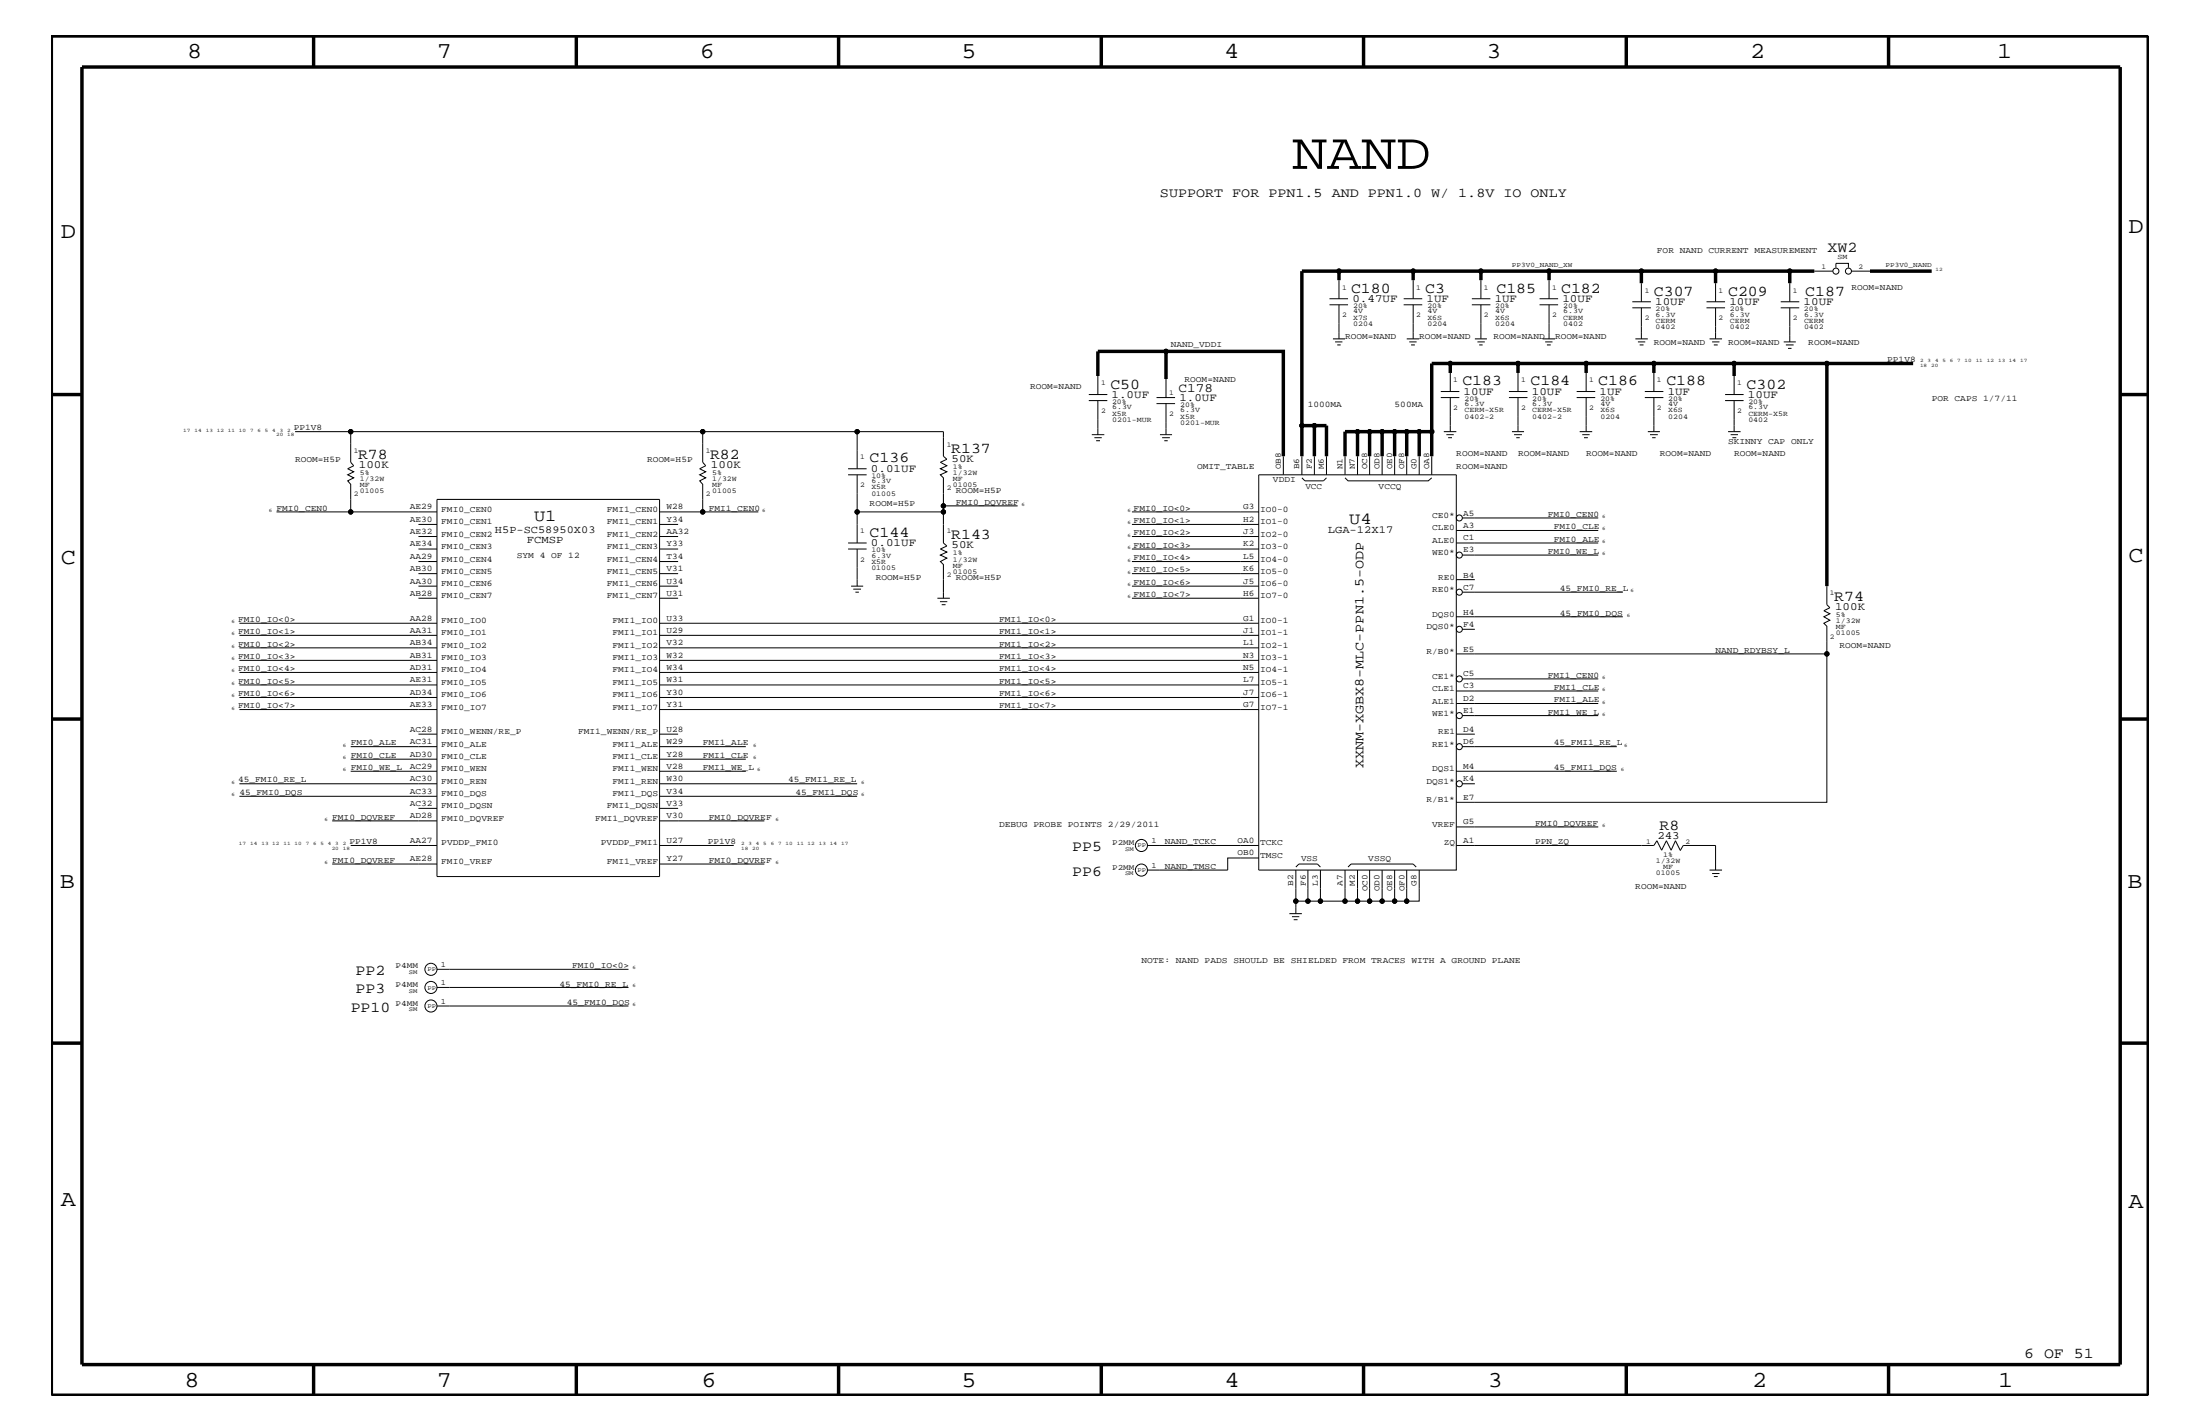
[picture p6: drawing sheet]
<svg xmlns="http://www.w3.org/2000/svg" width="432mm" height="279mm" viewBox="0 0 432 279" stroke-linecap="round" stroke-linejoin="round" font-family="sans-serif">
<g fill="none" stroke="#000" stroke-width=".2">
<path d="M260.9 59.8h3.7M260.9 58.6h3.7M262.8 55v3.6M262.8 59.8v6.7M275.5 59.8h3.6M275.5 58.6h3.6M277.4 55v3.6M277.4 59.8v6.7M288.9 59.8h3.6M288.9 58.6h3.6M290.7 55v3.6M290.7 59.8v6.7"/>
<path d="M302.2 59.8h3.6M302.2 58.6h3.6M304 55v3.6M304 59.8v6.7M320.4 59.2h3.6M322.2 55.6v3.6M334.9 59.2h3.7M336.7 55.6v3.6M349.5 59.2h3.6M351.3 55.6v3.6M356.1 53.2h3.6M360.3 52.5v-.8h2.5v.8"/>
<path d="M363.4 53.2h3.6M213.7 78.6h3.6M213.7 77.4h3.6M215.5 73.8v3.6M215.5 78.6v6.7M227 79.2h3.6M227 78h3.6M228.9 74.4v3.6M228.9 79.2v6.1M261.6 66.5h2.4M262 67.1h1.5M262.5 67.7h.6"/>
<path d="M276.1 66.5h2.5M276.6 67.1h1.4M276.9 67.7h.8M282.8 78h3.6M282.8 76.8h3.6M284.6 73.2v3.6M284.6 78v6.7M289.5 66.5h2.3M290 67.1h1.4M290.3 67.7h.7M296.2 78h3.6M296.2 76.8h3.6"/>
<path d="M297.9 73.2v3.6M297.9 78v6.7M302.8 66.5h2.4M303.3 67.1h1.4M303.6 67.7h.8M309.5 78h3.6M309.5 76.8h3.6M311.3 73.2v3.6M311.3 78v6.7M320.4 60.4h3.6M321 66.5h2.4M321.5 67.1h1.4"/>
<path d="M321.8 67.7h.8M322.2 60.4v6.1M322.8 78h3.7M322.8 76.8h3.7M324.6 73.2v3.6M324.6 78v6.7M334.9 60.4h3.7M335.5 66.5h2.5M336 67.1h1.5M336.4 67.7h.7M336.7 60.4v6.1M338.6 78.6h3.6"/>
<path d="M338.6 77.4h3.6M340.4 73.8v3.6M340.4 78.6v6.1M349.5 60.4h3.6M350.1 67.1h2.4M350.5 67.7h1.5M350.9 68.4h.7M351.3 60.4v6.7M57.9 84.7h10.9M85.8 98h43.7v74h-43.7zM137.9 84.7h-69.1v6l.6 .7-1.2 .6 1.2 .6-1.2 .6 1.2 .6-1.2 .5 .6 .7v5.4h17M166.5 93.2h3.6"/>
<path d="M166.5 92h3.6M168.2 84.7h-30.3v6l.6 .7-1.2 .6 1.2 .6-1.2 .6 1.2 .6-1.2 .5 .6 .7v5.4h-8.4M168.2 92v-7.3h17v4.8l.6 .6-1.2 .6 1.2 .7-1.2 .6 1.2 .6-1.2 .6 .6 .6v5.5h14.5M168.2 93.2v7.2h17v6.1l.6 .6-1.2 .6 1.2 .6-1.2 .6 1.2 .6-1.2 .7 .6 .6v6.6M185.2 99.3v1.1M214.3 85.3h2.4M214.8 85.9h1.4M215.1 86.5h.8M227.7 85.3h2.3M228.1 85.9h1.5M228.5 86.5h.7M247.1 93.2h38.7v77.5h-38.7z"/>
<path d="M251.9 89.5v3.7M255.5 89.5v3.7M255.5 93.8l.6 .5h3.7l.6-.5M258 89.5v3.7M260.4 89.5v3.7M264 93.8l.6 .5h15.7l.7-.5M264 89.5v3.7M266.4 89.5v3.7M268.8 89.5v3.7M271.3 89.5v3.7M273.7 89.5v3.7M276.1 89.5v3.7"/>
<path d="M278.6 89.5v3.7M281 89.5v3.7M283.4 84.7h2.4M283.9 85.3h1.4M284.2 85.9h.8M296.8 84.7h2.3M297.2 85.3h1.5M297.6 85.9h.7M310 84.7h2.5M310.6 85.3h1.4M310.9 85.9h.8M323.4 84.7h2.4"/>
<path d="M323.9 85.3h1.5M324.3 85.9h.7M339.2 84.7h2.4M339.7 85.3h1.4M340 85.9h.8M54.3 100.4h14.5M82.1 102.9h3.7M82.1 107.7h3.7M82.1 105.3h3.7M82.1 110.2h3.7M82.1 115h3.7M82.1 112.6h3.7"/>
<path d="M82.1 117.4h3.7M129.5 102.9h3.6M129.5 107.7h3.6M129.5 105.3h3.6M129.5 110.2h3.6M129.5 115h3.6M129.5 112.6h3.6M129.5 117.4h3.6M137.9 100.4h10.9M166.5 106.5h3.6M166.5 107.7h3.6M167 115h2.4"/>
<path d="M167.5 115.6h1.5M167.9 116.2h.7M168.2 100.4v6.1M168.2 107.7v7.3M184 117.4h2.4M184.5 118.1h1.4M184.8 118.6h.8M222.2 100.4h24.9M222.2 102.9h24.9M222.2 107.7h24.9M222.2 105.3h24.9M222.2 110.2h24.9"/>
<path d="M222.2 115h24.9M222.2 112.6h24.9M222.2 117.4h24.9M285.8 104.1h27.9M285.8 106.5h27.9M285.8 113.7h3.7M287 101.6h26.7M287 108.9h26.7M287 116.2h31.5M358.6 115v3.6l.6 .6-1.2 .6 1.2 .6-1.2 .6 1.2 .7-1.2 .6 .6 .6v34.5h-72.8M47 127.1h38.8M47 124.7h38.8"/>
<path d="M47 134.4h38.8M47 131.9h38.8M47 129.6h38.8M47 136.8h38.8M47 139.2h38.8M47 122.3h38.8M129.5 127.1h117.6M129.5 124.7h117.6M129.5 134.4h117.6M129.5 131.9h117.6M129.5 129.6h117.6M129.5 136.8h117.6"/>
<path d="M129.5 139.2h117.6M129.5 122.3h117.6M285.8 121h32.7M285.8 128.3h72.8M285.8 135.6h27.9M285.8 138h27.9M287 133.2h26.7M287 123.5h2.5M47 153.8h38.8M47 156.2h38.8M68.8 151.3h17M68.8 146.5h17"/>
<path d="M68.8 149h17M82.1 144h3.7M82.1 158.6h3.7M129.5 144h3.6M129.5 151.3h16.9M129.5 146.5h16.9M129.5 153.8h38.7M129.5 156.2h38.7M129.5 149h16.9M129.5 158.6h3.6M285.8 144h3.7M285.8 151.3h31.5"/>
<path d="M287 140.4h26.7M287 146.5h30.3M287 153.8h2.5M65.2 169.5h20.6M65.2 161.1h20.6M68.8 165.9h17M129.5 165.9h14.5M129.5 169.5h20.5M129.5 161.1h20.5M225.2 165.9h21.9M247.1 168.3h-6.1v2.4h-15.8M253.1 179.3h2.4"/>
<path d="M253.6 179.9h1.4M254.3 170.7v8.6M254.3 170.1l.6-.6h3.7l.6 .6M256.7 170.7v6.1h-2.4M259.2 170.7v6.1h-2.5M264 170.7v6.1h-4.8M264.6 170.1l.6-.6h12.2l.6 .6M266.4 170.7v6.1h-2.4M266.4 176.8h4.9M268.8 170.7v6.1M271.3 170.7v6.1h2.4v-6.1M273.7 176.8h2.4"/>
<path d="M276.1 170.7v6.1h2.5v-6.1M285.8 165.9h38.8l.6-.9 .9 1.8 1-1.8 .9 1.8 .8-1.8 1 1.8M285.8 162.2h27.9M329.8 166.9l.6-1h6.3v4.8M335.5 170.7h2.5M336 171.4h1.5M336.4 172h.7M85.8 193.7h37.6M85.8 190.2h37.6M85.8 197.4h37.6M253.9 180.5h.8"/>
<circle cx="262.8" cy="53.2" r=".42"/>
<circle cx="277.4" cy="53.2" r=".42"/>
<circle cx="290.7" cy="53.2" r=".42"/>
<circle cx="304" cy="53.2" r=".42"/>
<circle cx="322.2" cy="53.2" r=".42"/>
<circle cx="336.7" cy="53.2" r=".42"/>
<circle cx="351.3" cy="53.2" r=".42"/>
<circle cx="360.3" cy="53.2" r=".59"/>
<circle cx="362.8" cy="53.2" r=".59"/>
<circle cx="228.9" cy="68.9" r=".42"/>
<circle cx="284.6" cy="71.3" r=".42"/>
<circle cx="297.9" cy="71.3" r=".42"/>
<circle cx="311.3" cy="71.3" r=".42"/>
<circle cx="324.6" cy="71.3" r=".42"/>
<circle cx="340.4" cy="71.3" r=".42"/>
<circle cx="358.6" cy="71.3" r=".42"/>
<circle cx="68.8" cy="84.7" r=".42"/>
<circle cx="137.9" cy="84.7" r=".42"/>
<circle cx="168.2" cy="84.7" r=".42"/>
<circle cx="185.2" cy="99.3" r=".42"/>
<circle cx="255.5" cy="83.5" r=".42"/>
<circle cx="258" cy="83.5" r=".42"/>
<circle cx="266.4" cy="84.7" r=".42"/>
<circle cx="268.8" cy="84.7" r=".42"/>
<circle cx="271.3" cy="84.7" r=".42"/>
<circle cx="273.7" cy="84.7" r=".42"/>
<circle cx="276.1" cy="84.7" r=".42"/>
<circle cx="278.6" cy="84.7" r=".42"/>
<circle cx="281" cy="84.7" r=".42"/>
<circle cx="68.8" cy="100.4" r=".42"/>
<circle cx="137.9" cy="100.4" r=".42"/>
<circle cx="168.2" cy="100.4" r=".42"/>
<circle cx="185.2" cy="100.4" r=".42"/>
<circle cx="286.4" cy="116.2" r=".59"/>
<circle cx="286.4" cy="108.9" r=".59"/>
<circle cx="286.4" cy="101.6" r=".59"/>
<circle cx="286.4" cy="133.2" r=".59"/>
<circle cx="286.4" cy="123.5" r=".59"/>
<circle cx="358.6" cy="128.3" r=".42"/>
<circle cx="286.4" cy="153.8" r=".59"/>
<circle cx="286.4" cy="140.4" r=".59"/>
<circle cx="286.4" cy="146.5" r=".59"/>
<circle cx="224" cy="170.7" r="1.19"/>
<circle cx="224" cy="165.9" r="1.19"/>
<circle cx="254.3" cy="176.8" r=".42"/>
<circle cx="256.7" cy="176.8" r=".42"/>
<circle cx="259.2" cy="176.8" r=".42"/>
<circle cx="264" cy="176.8" r=".42"/>
<circle cx="266.4" cy="176.8" r=".42"/>
<circle cx="268.8" cy="176.8" r=".42"/>
<circle cx="271.3" cy="176.8" r=".42"/>
<circle cx="273.7" cy="176.8" r=".42"/>
<circle cx="276.1" cy="176.8" r=".42"/>
<circle cx="84.6" cy="193.7" r="1.19"/>
<circle cx="84.6" cy="190.2" r="1.19"/>
<circle cx="84.6" cy="197.4" r="1.19"/>
</g>
<g fill="none" stroke="#000" stroke-width=".68" stroke-linecap="butt">
<path d="M10.1 7.1h411.5v266.7h-411.5zM16.1 13.2h400v254.5h-400zM61.6 7.1v6.1M113.1 7.1v6.1M164.6 7.1v6.1M216.2 7.1v6.1M267.6 7.1v6.1M319.2 7.1v6.1M370.7 7.1v6.1M262.8 53.2v1.8M277.4 53.2v1.8M290.7 53.2h-35.2v36.3"/>
<path d="M304 53.2h-13.3v1.8M304 53.2h18.2M304 53.2v1.8M336.7 53.2h-14.5v2.4M351.3 53.2h-14.6v2.4M356.1 53.2h-4.8v2.4M367 53.2h12.1M10.1 77.4h6M228.9 74.4v-5.5h23v20.6M228.9 68.9h-13.4v4.9M284.6 71.3v1.9M297.9 71.3v1.9"/>
<path d="M311.3 71.3v1.9M324.6 71.3h-43.6v18.2M340.4 71.3h-15.8v1.9M358.6 71.3h-18.2v2.5M375.5 71.3h-16.9v43.7M416.1 77.4h5.5M255.5 83.5h2.5M258 89.5v-6h2.4v6M264 89.5v-4.8h2.4v4.8M266.4 84.7h2.4v4.8M268.8 84.7h2.5v4.8M271.3 84.7h9.7"/>
<path d="M273.7 84.7v4.8M276.1 84.7v4.8M278.6 84.7v4.8M10.1 141.1h6M416.1 141.1h5.5M10.1 204.7h6M416.1 204.7h5.5M61.6 267.7v6.1M113.1 267.7v6.1M164.6 267.7v6.1M216.2 268v5.8M267.6 267.7v6.1"/>
<path d="M319.2 267.7v6.1M370.7 267.7v6.1"/>
</g>
<g fill="#000">
<circle cx="262.8" cy="53.2" r=".42"/>
<circle cx="277.4" cy="53.2" r=".42"/>
<circle cx="290.7" cy="53.2" r=".42"/>
<circle cx="304" cy="53.2" r=".42"/>
<circle cx="322.2" cy="53.2" r=".42"/>
<circle cx="336.7" cy="53.2" r=".42"/>
<circle cx="351.3" cy="53.2" r=".42"/>
<circle cx="228.9" cy="68.9" r=".42"/>
<circle cx="284.6" cy="71.3" r=".42"/>
<circle cx="297.9" cy="71.3" r=".42"/>
<circle cx="311.3" cy="71.3" r=".42"/>
<circle cx="324.6" cy="71.3" r=".42"/>
<circle cx="340.4" cy="71.3" r=".42"/>
<circle cx="358.6" cy="71.3" r=".42"/>
<circle cx="68.8" cy="84.7" r=".42"/>
<circle cx="137.9" cy="84.7" r=".42"/>
<circle cx="168.2" cy="84.7" r=".42"/>
<circle cx="185.2" cy="99.3" r=".42"/>
<circle cx="255.5" cy="83.5" r=".42"/>
<circle cx="258" cy="83.5" r=".42"/>
<circle cx="266.4" cy="84.7" r=".42"/>
<circle cx="268.8" cy="84.7" r=".42"/>
<circle cx="271.3" cy="84.7" r=".42"/>
<circle cx="273.7" cy="84.7" r=".42"/>
<circle cx="276.1" cy="84.7" r=".42"/>
<circle cx="278.6" cy="84.7" r=".42"/>
<circle cx="281" cy="84.7" r=".42"/>
<circle cx="68.8" cy="100.4" r=".42"/>
<circle cx="137.9" cy="100.4" r=".42"/>
<circle cx="168.2" cy="100.4" r=".42"/>
<circle cx="185.2" cy="100.4" r=".42"/>
<circle cx="358.6" cy="128.3" r=".42"/>
<circle cx="254.3" cy="176.8" r=".42"/>
<circle cx="256.7" cy="176.8" r=".42"/>
<circle cx="259.2" cy="176.8" r=".42"/>
<circle cx="264" cy="176.8" r=".42"/>
<circle cx="266.4" cy="176.8" r=".42"/>
<circle cx="268.8" cy="176.8" r=".42"/>
<circle cx="271.3" cy="176.8" r=".42"/>
<circle cx="273.7" cy="176.8" r=".42"/>
<circle cx="276.1" cy="176.8" r=".42"/>
</g>
<text font-size="10.2" x="253.7" y="33.1">NAND</text>
<g font-size="4.5">
<text x="36.7" y="11.5">8</text>
<text x="85.8" y="11.5">7</text>
<text x="137.3" y="11.5">6</text>
<text x="188.7" y="11.5">5</text>
<text x="240.3" y="11.5">4</text>
<text x="291.8" y="11.5">3</text>
<text x="343.5" y="11.5">2</text>
<text x="392" y="11.5">1</text>
<text x="11.9" y="46.8">D</text>
<text x="417.7" y="45.7">D</text>
<text x="11.9" y="110.6">C</text>
<text x="417.7" y="110.3">C</text>
<text x="11.8" y="174.3">B</text>
<text x="417.6" y="174.2">B</text>
<text x="11.9" y="236.7">A</text>
<text x="417.7" y="237.1">A</text>
<text x="36.2" y="272.1">8</text>
<text x="85.8" y="272.1">7</text>
<text x="137.7" y="272.1">6</text>
<text x="188.7" y="272.1">5</text>
<text x="240.4" y="272.1">4</text>
<text x="292" y="272.1">3</text>
<text x="343.9" y="272.1">2</text>
<text x="392.2" y="272.1">1</text>
</g>
<g font-size="3.3">
<text x="104.8" y="102.2">U1</text>
<text x="264.8" y="102.9">U4</text>
</g>
<g font-size="3">
<text x="358.7" y="49.4">XW2</text>
<text x="265.2" y="57.4">C180</text>
<text x="279.7" y="57.4">C3</text>
<text x="293.7" y="57.4">C185</text>
<text x="306.4" y="57.4">C182</text>
<text x="324.6" y="58">C307</text>
<text x="339.2" y="58">C209</text>
<text x="354.3" y="58">C187</text>
<text x="217.9" y="76.2">C50</text>
<text x="287" y="75.6">C183</text>
<text x="300.4" y="75.6">C184</text>
<text x="313.7" y="75.6">C186</text>
<text x="327.1" y="75.6">C188</text>
<text x="342.8" y="76.2">C302</text>
<text x="186.7" y="88.8">R137</text>
<text x="70.3" y="90">R78</text>
<text x="139.4" y="90">R82</text>
<text x="170.7" y="90.7">C136</text>
<text x="170.7" y="105.3">C144</text>
<text x="186.7" y="105.8">R143</text>
<text x="360" y="117.9">R74</text>
<text x="210.4" y="167">PP5</text>
<text x="325.7" y="162.8">R8</text>
<text x="210.4" y="171.8">PP6</text>
<text x="69.8" y="191.2">PP2</text>
<text x="69.8" y="194.8">PP3</text>
<text x="68.8" y="198.5">PP10</text>
<text x="397.3" y="266.5">6 OF 51</text>
</g>
<g font-size="2.6">
<text x="227.7" y="38.6">SUPPORT FOR PPN1.5 AND PPN1.0 W/ 1.8V IO ONLY</text>
<text x="267.6" y="150.7" transform="rotate(-90 267.6 150.7)">XXNM-XGBX8-MLC-PPN1.5-ODP</text>
</g>
<text font-size="2.5" x="231.3" y="76.8">C178</text>
<g font-size="2.2">
<text x="265.4" y="59.2">0.47UF</text>
<text x="280" y="59.2">1UF</text>
<text x="293.4" y="59.2">1UF</text>
<text x="306.7" y="59.2">10UF</text>
<text x="324.9" y="59.8">10UF</text>
<text x="339.4" y="59.8">10UF</text>
<text x="354" y="59.8">10UF</text>
<text x="287.3" y="77.4">10UF</text>
<text x="300.7" y="77.4">10UF</text>
<text x="313.9" y="77.4">1UF</text>
<text x="327.3" y="77.4">1UF</text>
<text x="218.2" y="78">1.0UF</text>
<text x="231.5" y="78.6">1.0UF</text>
<text x="343.1" y="78">10UF</text>
<text x="70.4" y="91.8">100K</text>
<text x="139.5" y="91.8">100K</text>
<text x="170.9" y="92.6">0.01UF</text>
<text x="186.8" y="90.6">50K</text>
<text x="170.9" y="107.1">0.01UF</text>
<text x="186.8" y="107.6">50K</text>
<text x="360.2" y="119.7">100K</text>
<text x="325.3" y="164.5">243</text>
</g>
<g font-size="2.1">
<text x="97.2" y="104.7">H5P-SC58950X03</text>
<text x="103.4" y="106.5">FCMSP</text>
<text x="260.6" y="104.7">LGA-12X17</text>
</g>
<g font-size="1.7">
<text x="325.2" y="49.6">FOR NAND CURRENT MEASUREMENT</text>
<text x="363.4" y="56.8">ROOM=NAND</text>
<text x="229.8" y="68.1">NAND_VDDI</text>
<text x="264" y="66.5">ROOM=NAND</text>
<text x="278.6" y="66.5">ROOM=NAND</text>
<text x="293.1" y="66.5">ROOM=NAND</text>
<text x="305.2" y="66.5">ROOM=NAND</text>
<text x="324.6" y="67.7">ROOM=NAND</text>
<text x="339.2" y="67.7">ROOM=NAND</text>
<text x="354.9" y="67.7">ROOM=NAND</text>
<text x="370.4" y="71.1">PP1V8</text>
<text x="202.2" y="76.2">ROOM=NAND</text>
<text x="232.5" y="75">ROOM=NAND</text>
<text x="256.7" y="79.9">1000MA</text>
<text x="273.7" y="79.9">500MA</text>
<text x="379.1" y="78.6">POR CAPS 1/7/11</text>
<text x="57.7" y="84.4">PP1V8</text>
<text x="285.8" y="89.5">ROOM=NAND</text>
<text x="297.9" y="89.5">ROOM=NAND</text>
<text x="311.3" y="89.5">ROOM=NAND</text>
<text x="325.8" y="89.5">ROOM=NAND</text>
<text x="339.2" y="87.1">SKINNY CAP ONLY</text>
<text x="340.4" y="89.5">ROOM=NAND</text>
<text x="57.9" y="90.7">ROOM=H5P</text>
<text x="127" y="90.7">ROOM=H5P</text>
<text x="235" y="92">OMIT_TABLE</text>
<text x="249.9" y="94.6">VDDI</text>
<text x="251.4" y="92.1" transform="rotate(-90 251.4 92.1)">OB8</text>
<text x="255" y="92.1" transform="rotate(-90 255 92.1)">B6</text>
<text x="257.5" y="92.1" transform="rotate(-90 257.5 92.1)">F2</text>
<text x="259.8" y="92.1" transform="rotate(-90 259.8 92.1)">M6</text>
<text x="263.5" y="92.1" transform="rotate(-90 263.5 92.1)">N1</text>
<text x="265.9" y="92.1" transform="rotate(-90 265.9 92.1)">N7</text>
<text x="268.3" y="92.1" transform="rotate(-90 268.3 92.1)">OC8</text>
<text x="270.8" y="92.1" transform="rotate(-90 270.8 92.1)">OD8</text>
<text x="273.2" y="92.1" transform="rotate(-90 273.2 92.1)">OE0</text>
<text x="275.6" y="92.1" transform="rotate(-90 275.6 92.1)">OF8</text>
<text x="278" y="92.1" transform="rotate(-90 278 92.1)">G0</text>
<text x="280.5" y="92.1" transform="rotate(-90 280.5 92.1)">OA8</text>
<text x="285.8" y="92">ROOM=NAND</text>
<text x="54.3" y="100.2">FMI0_CEN0</text>
<text x="80.4" y="99.9">AE29</text>
<text x="86.6" y="100.4">FMI0_CEN0</text>
<text x="119.1" y="100.4">FMI1_CEN0</text>
<text x="130.8" y="99.9">W28</text>
<text x="139.1" y="100.2">FMI1_CEN0</text>
<text x="170.7" y="99.3">ROOM=H5P</text>
<text x="187.6" y="99">FMI0_DQVREF</text>
<text x="187.6" y="96.8">ROOM=H5P</text>
<text x="222.5" y="100.2">FMI0_IO&lt;0&gt;</text>
<text x="244" y="99.9">G3</text>
<text x="247.3" y="100.4">IO0-0</text>
<text x="256.2" y="96">VCC</text>
<text x="270.6" y="96">VCCQ</text>
<text x="281.1" y="101.6">CE0*</text>
<text x="287.2" y="101.2">A5</text>
<text x="303.8" y="101.4">FMI0_CEN0</text>
<text x="80.4" y="102.4">AE30</text>
<text x="80.4" y="104.8">AE32</text>
<text x="80.4" y="107.2">AE34</text>
<text x="86.6" y="102.9">FMI0_CEN1</text>
<text x="86.6" y="105.3">FMI0_CEN2</text>
<text x="86.6" y="107.7">FMI0_CEN3</text>
<text x="119.1" y="102.9">FMI1_CEN1</text>
<text x="119.1" y="105.3">FMI1_CEN2</text>
<text x="119.1" y="107.7">FMI1_CEN3</text>
<text x="130.8" y="102.4">Y34</text>
<text x="130.8" y="107.2">Y33</text>
<text x="130.8" y="104.8">AA32</text>
<text x="222.5" y="107.5">FMI0_IO&lt;3&gt;</text>
<text x="222.5" y="102.6">FMI0_IO&lt;1&gt;</text>
<text x="222.5" y="105">FMI0_IO&lt;2&gt;</text>
<text x="244" y="102.4">H2</text>
<text x="244" y="104.8">J3</text>
<text x="244" y="107.2">K2</text>
<text x="247.3" y="105.3">IO2-0</text>
<text x="247.3" y="107.7">IO3-0</text>
<text x="247.3" y="102.9">IO1-0</text>
<text x="281.1" y="104.1">CLE0</text>
<text x="281.1" y="106.5">ALE0</text>
<text x="287.2" y="106">C1</text>
<text x="287.2" y="103.6">A3</text>
<text x="305" y="106.3">FMI0_ALE</text>
<text x="305" y="103.8">FMI0_CLE</text>
<text x="80.4" y="109.7">AA29</text>
<text x="80.4" y="112">AB30</text>
<text x="86.6" y="110.2">FMI0_CEN4</text>
<text x="86.6" y="112.6">FMI0_CEN5</text>
<text x="101.4" y="109.5">SYM 4 OF 12</text>
<text x="119.1" y="110.2">FMI1_CEN4</text>
<text x="119.1" y="112.6">FMI1_CEN5</text>
<text x="130.8" y="109.7">T34</text>
<text x="130.8" y="112">V31</text>
<text x="171.9" y="113.7">ROOM=H5P</text>
<text x="187.6" y="113.7">ROOM=H5P</text>
<text x="222.5" y="109.9">FMI0_IO&lt;4&gt;</text>
<text x="222.5" y="112.3">FMI0_IO&lt;5&gt;</text>
<text x="244" y="109.7">L5</text>
<text x="244" y="112">K6</text>
<text x="247.3" y="112.6">IO5-0</text>
<text x="247.3" y="110.2">IO4-0</text>
<text x="281.1" y="108.9">WE0*</text>
<text x="282.3" y="113.7">RE0</text>
<text x="287.2" y="113.3">B4</text>
<text x="287.2" y="108.4">E3</text>
<text x="303.8" y="108.7">FMI0_WE_L</text>
<text x="80.4" y="114.5">AA30</text>
<text x="80.4" y="117">AB28</text>
<text x="86.6" y="115">FMI0_CEN6</text>
<text x="86.6" y="117.4">FMI0_CEN7</text>
<text x="119.1" y="115">FMI1_CEN6</text>
<text x="119.1" y="117.4">FMI1_CEN7</text>
<text x="130.8" y="114.5">U34</text>
<text x="130.8" y="117">U31</text>
<text x="222.5" y="114.8">FMI0_IO&lt;6&gt;</text>
<text x="222.5" y="117.2">FMI0_IO&lt;7&gt;</text>
<text x="244" y="114.5">J5</text>
<text x="244" y="117">H6</text>
<text x="247.3" y="117.4">IO7-0</text>
<text x="247.3" y="115">IO6-0</text>
<text x="281.1" y="116.2">RE0*</text>
<text x="287.2" y="115.7">C7</text>
<text x="306.2" y="115.9">45_FMI0_RE_L</text>
<text x="46.7" y="122">FMI0_IO&lt;0&gt;</text>
<text x="46.7" y="124.4">FMI0_IO&lt;1&gt;</text>
<text x="80.4" y="121.8">AA28</text>
<text x="80.4" y="124.2">AA31</text>
<text x="86.6" y="122.3">FMI0_IO0</text>
<text x="86.6" y="124.7">FMI0_IO1</text>
<text x="120.2" y="122.3">FMI1_IO0</text>
<text x="120.2" y="124.7">FMI1_IO1</text>
<text x="130.8" y="121.8">U33</text>
<text x="130.8" y="124.2">U29</text>
<text x="196.1" y="122">FMI1_IO&lt;0&gt;</text>
<text x="196.1" y="124.4">FMI1_IO&lt;1&gt;</text>
<text x="244" y="121.8">G1</text>
<text x="244" y="124.2">J1</text>
<text x="247.3" y="122.3">IO0-1</text>
<text x="247.3" y="124.7">IO1-1</text>
<text x="280" y="123.5">DQS0*</text>
<text x="281.1" y="121">DQS0</text>
<text x="287.2" y="120.6">H4</text>
<text x="287.2" y="123">F4</text>
<text x="306.2" y="120.8">45_FMI0_DQS</text>
<text x="46.7" y="131.7">FMI0_IO&lt;4&gt;</text>
<text x="46.7" y="126.9">FMI0_IO&lt;2&gt;</text>
<text x="46.7" y="129.3">FMI0_IO&lt;3&gt;</text>
<text x="80.4" y="126.6">AB34</text>
<text x="80.4" y="129.1">AB31</text>
<text x="80.4" y="131.5">AD31</text>
<text x="86.6" y="127.1">FMI0_IO2</text>
<text x="86.6" y="129.6">FMI0_IO3</text>
<text x="86.6" y="131.9">FMI0_IO4</text>
<text x="120.2" y="127.1">FMI1_IO2</text>
<text x="120.2" y="129.6">FMI1_IO3</text>
<text x="120.2" y="131.9">FMI1_IO4</text>
<text x="130.8" y="126.6">V32</text>
<text x="130.8" y="129.1">W32</text>
<text x="130.8" y="131.5">W34</text>
<text x="196.1" y="126.9">FMI1_IO&lt;2&gt;</text>
<text x="196.1" y="131.7">FMI1_IO&lt;4&gt;</text>
<text x="196.1" y="129.3">FMI1_IO&lt;3&gt;</text>
<text x="244" y="126.6">L1</text>
<text x="244" y="129.1">N3</text>
<text x="244" y="131.5">N5</text>
<text x="247.3" y="129.6">IO3-1</text>
<text x="247.3" y="131.9">IO4-1</text>
<text x="247.3" y="127.1">IO2-1</text>
<text x="280" y="128.3">R/B0*</text>
<text x="287.2" y="127.9">E5</text>
<text x="336.7" y="128">NAND_RDYBSY_L</text>
<text x="361" y="127.1">ROOM=NAND</text>
<text x="46.7" y="136.6">FMI0_IO&lt;6&gt;</text>
<text x="46.7" y="134.1">FMI0_IO&lt;5&gt;</text>
<text x="80.4" y="133.9">AE31</text>
<text x="80.4" y="136.3">AD34</text>
<text x="86.6" y="134.4">FMI0_IO5</text>
<text x="86.6" y="136.8">FMI0_IO6</text>
<text x="120.2" y="134.4">FMI1_IO5</text>
<text x="120.2" y="136.8">FMI1_IO6</text>
<text x="130.8" y="133.9">W31</text>
<text x="130.8" y="136.3">Y30</text>
<text x="196.1" y="134.1">FMI1_IO&lt;5&gt;</text>
<text x="196.1" y="136.6">FMI1_IO&lt;6&gt;</text>
<text x="244" y="133.9">L7</text>
<text x="244" y="136.3">J7</text>
<text x="247.3" y="136.8">IO6-1</text>
<text x="247.3" y="134.4">IO5-1</text>
<text x="281.1" y="135.6">CLE1</text>
<text x="281.1" y="133.2">CE1*</text>
<text x="287.2" y="137.5">D2</text>
<text x="287.2" y="132.7">C5</text>
<text x="287.2" y="135.1">C3</text>
<text x="303.8" y="133">FMI1_CEN0</text>
<text x="305" y="137.8">FMI1_ALE</text>
<text x="305" y="135.3">FMI1_CLE</text>
<text x="46.7" y="139">FMI0_IO&lt;7&gt;</text>
<text x="80.4" y="138.7">AE33</text>
<text x="80.4" y="143.6">AC28</text>
<text x="86.6" y="139.2">FMI0_IO7</text>
<text x="120.2" y="139.2">FMI1_IO7</text>
<text x="130.8" y="138.7">Y31</text>
<text x="130.8" y="143.6">U28</text>
<text x="196.1" y="139">FMI1_IO&lt;7&gt;</text>
<text x="244" y="138.7">G7</text>
<text x="247.3" y="139.2">IO7-1</text>
<text x="281.1" y="138">ALE1</text>
<text x="281.1" y="140.4">WE1*</text>
<text x="287.2" y="143.6">D4</text>
<text x="287.2" y="140">E1</text>
<text x="303.8" y="140.2">FMI1_WE_L</text>
<text x="68.8" y="146.2">FMI0_ALE</text>
<text x="68.8" y="148.7">FMI0_CLE</text>
<text x="80.4" y="146">AC31</text>
<text x="80.4" y="148.4">AD30</text>
<text x="86.6" y="149">FMI0_CLE</text>
<text x="86.6" y="146.5">FMI0_ALE</text>
<text x="86.6" y="144">FMI0_WENN/RE_P</text>
<text x="113.5" y="144">FMI1_WENN/RE_P</text>
<text x="120.2" y="146.5">FMI1_ALE</text>
<text x="120.2" y="149">FMI1_CLE</text>
<text x="130.8" y="146">W29</text>
<text x="130.8" y="148.4">Y28</text>
<text x="137.9" y="146.2">FMI1_ALE</text>
<text x="137.9" y="148.7">FMI1_CLE</text>
<text x="281.1" y="146.5">RE1*</text>
<text x="282.3" y="144">RE1</text>
<text x="287.2" y="146">D6</text>
<text x="305" y="146.2">45_FMI1_RE_L</text>
<text x="46.7" y="153.5">45_FMI0_RE_L</text>
<text x="47" y="156">45_FMI0_DQS</text>
<text x="68.8" y="151.1">FMI0_WE_L</text>
<text x="80.4" y="155.7">AC33</text>
<text x="80.4" y="153.3">AC30</text>
<text x="80.4" y="150.9">AC29</text>
<text x="86.6" y="153.8">FMI0_REN</text>
<text x="86.6" y="151.3">FMI0_WEN</text>
<text x="120.2" y="151.3">FMI1_WEN</text>
<text x="120.2" y="153.8">FMI1_REN</text>
<text x="130.8" y="155.7">V34</text>
<text x="130.8" y="153.3">W30</text>
<text x="130.8" y="150.9">V28</text>
<text x="137.9" y="151.1">FMI1_WE_L</text>
<text x="154.7" y="153.5">45_FMI1_RE_L</text>
<text x="156.1" y="156">45_FMI1_DQS</text>
<text x="280" y="153.8">DQS1*</text>
<text x="281.1" y="151.3">DQS1</text>
<text x="287.2" y="150.9">M4</text>
<text x="287.2" y="153.3">K4</text>
<text x="305" y="151.1">45_FMI1_DQS</text>
<text x="65.2" y="160.8">FMI0_DQVREF</text>
<text x="80.4" y="158.2">AC32</text>
<text x="80.4" y="160.6">AD28</text>
<text x="86.6" y="158.6">FMI0_DQSN</text>
<text x="86.6" y="161.1">FMI0_DQVREF</text>
<text x="86.6" y="156.2">FMI0_DQS</text>
<text x="116.8" y="161.1">FMI1_DQVREF</text>
<text x="119.1" y="158.6">FMI1_DQSN</text>
<text x="120.2" y="156.2">FMI1_DQS</text>
<text x="130.8" y="158.2">V33</text>
<text x="130.8" y="160.6">V30</text>
<text x="139.1" y="160.8">FMI0_DQVREF</text>
<text x="280" y="157.4">R/B1*</text>
<text x="287.2" y="156.9">E7</text>
<text x="287.2" y="161.7">G5</text>
<text x="301.3" y="162">FMI0_DQVREF</text>
<text x="68.6" y="165.6">PP1V8</text>
<text x="80.4" y="165.4">AA27</text>
<text x="86.6" y="165.9">PVDDP_FMI0</text>
<text x="117.9" y="165.9">PVDDP_FMI1</text>
<text x="130.8" y="165.4">U27</text>
<text x="138.9" y="165.6">PP1V8</text>
<text x="196.1" y="162.2">DEBUG PROBE POINTS 2/29/2011</text>
<text x="228.6" y="165.6">NAND_TCKC</text>
<text x="242.9" y="165.4">OA0</text>
<text x="242.9" y="167.8">OB0</text>
<text x="247.3" y="165.9">TCKC</text>
<text x="281.1" y="162.2">VREF</text>
<text x="283.4" y="165.9">ZQ</text>
<text x="287.2" y="165.4">A1</text>
<text x="301.3" y="165.6">PPN_ZQ</text>
<text x="65.2" y="169.3">FMI0_DQVREF</text>
<text x="80.4" y="169">AE28</text>
<text x="86.6" y="169.5">FMI0_VREF</text>
<text x="119.1" y="169.5">FMI1_VREF</text>
<text x="130.8" y="169">Y27</text>
<text x="139.1" y="169.3">FMI0_DQVREF</text>
<text x="228.6" y="170.5">NAND_TMSC</text>
<text x="247.3" y="168.3">TMSC</text>
<text x="253.8" y="173.8" transform="rotate(-90 253.8 173.8)">B2</text>
<text x="255.4" y="168.9">VSS</text>
<text x="256.3" y="173.8" transform="rotate(-90 256.3 173.8)">F6</text>
<text x="258.7" y="173.8" transform="rotate(-90 258.7 173.8)">L3</text>
<text x="263.5" y="173.8" transform="rotate(-90 263.5 173.8)">A7</text>
<text x="265.9" y="173.8" transform="rotate(-90 265.9 173.8)">M2</text>
<text x="268.6" y="168.9">VSSQ</text>
<text x="278" y="173.8" transform="rotate(-90 278 173.8)">G8</text>
<text x="268.4" y="174.9" transform="rotate(-90 268.4 174.9)">OC0</text>
<text x="270.8" y="174.9" transform="rotate(-90 270.8 174.9)">OD0</text>
<text x="273.2" y="174.9" transform="rotate(-90 273.2 174.9)">OE8</text>
<text x="275.7" y="174.9" transform="rotate(-90 275.7 174.9)">OF0</text>
<text x="321" y="174.4">ROOM=NAND</text>
<text x="112.3" y="189.9">FMI0_IO&lt;0&gt;</text>
<text x="224" y="188.9">NOTE: NAND PADS SHOULD BE SHIELDED FROM TRACES WITH A GROUND PLANE</text>
<text x="109.8" y="193.6">45_FMI0_RE_L</text>
<text x="111.3" y="197.2">45_FMI0_DQS</text>
</g>
<g font-size="1.6">
<text x="218.3" y="165.8">P2MM</text>
<text x="226" y="165.4">1</text>
<text x="218.3" y="170.6">P2MM</text>
<text x="226" y="170.3">1</text>
<text x="77.6" y="190">P4MM</text>
<text x="86.5" y="189.7">1</text>
<text x="77.6" y="193.7">P4MM</text>
<text x="77.6" y="197.3">P4MM</text>
<text x="86.5" y="193.3">1</text>
<text x="86.5" y="197">1</text>
</g>
<g font-size="1.4">
<text x="296.8" y="52.4">PP3V0_NAND_XW</text>
<text x="357.5" y="52.8">1</text>
<text x="360.6" y="50.7">SM</text>
<text x="364.8" y="52.8">2</text>
<text x="370.1" y="52.4">PP3V0_NAND</text>
<text x="263.4" y="56.8">1</text>
<text x="278" y="56.8">1</text>
<text x="291.3" y="56.8">1</text>
<text x="304.6" y="56.8">1</text>
<text x="322.8" y="57.4">1</text>
<text x="337.3" y="57.4">1</text>
<text x="351.9" y="57.4">1</text>
<text x="263.4" y="62.3">2</text>
<text x="265.6" y="62.8">X7S</text>
<text x="265.6" y="60.4">20%</text>
<text x="265.6" y="64">0204</text>
<text x="265.6" y="61.5">4V</text>
<text x="278" y="62.3">2</text>
<text x="280.2" y="64">0204</text>
<text x="280.2" y="61.5">4V</text>
<text x="280.2" y="62.8">X6S</text>
<text x="280.2" y="60.4">20%</text>
<text x="291.3" y="62.3">2</text>
<text x="293.5" y="62.8">X6S</text>
<text x="293.5" y="60.4">20%</text>
<text x="293.5" y="64">0204</text>
<text x="293.5" y="61.5">4V</text>
<text x="304.6" y="62.3">2</text>
<text x="306.8" y="61.5">6.3V</text>
<text x="306.8" y="62.8">CERM</text>
<text x="306.8" y="64">0402</text>
<text x="306.8" y="60.4">20%</text>
<text x="322.8" y="62.9">2</text>
<text x="325" y="62.2">6.3V</text>
<text x="325" y="63.4">CERM</text>
<text x="325" y="64.5">0402</text>
<text x="325" y="61.1">20%</text>
<text x="337.3" y="62.9">2</text>
<text x="339.5" y="61.1">20%</text>
<text x="339.5" y="62.2">6.3V</text>
<text x="339.5" y="63.4">CERM</text>
<text x="339.5" y="64.5">0402</text>
<text x="351.9" y="62.9">2</text>
<text x="354.1" y="61.1">20%</text>
<text x="354.1" y="62.2">6.3V</text>
<text x="354.1" y="63.4">CERM</text>
<text x="354.1" y="64.5">0402</text>
<text x="216.2" y="75.6">1</text>
<text x="229.4" y="77.4">1</text>
<text x="285.2" y="75">1</text>
<text x="298.5" y="75">1</text>
<text x="311.9" y="75">1</text>
<text x="325.2" y="75">1</text>
<text x="341" y="75.6">1</text>
<text x="216.2" y="81.1">2</text>
<text x="218.3" y="82.7">0201-MUR</text>
<text x="218.3" y="80.3">6.3V</text>
<text x="218.3" y="81.6">X5R</text>
<text x="218.3" y="79.2">20%</text>
<text x="229.4" y="81.6">2</text>
<text x="231.6" y="83.3">0201-MUR</text>
<text x="231.6" y="82.2">X5R</text>
<text x="231.6" y="79.9">20%</text>
<text x="231.6" y="80.9">6.3V</text>
<text x="285.2" y="80.5">2</text>
<text x="287.4" y="79.7">6.3V</text>
<text x="287.4" y="82.2">0402-2</text>
<text x="287.4" y="78.6">20%</text>
<text x="287.4" y="80.9">CERM-X5R</text>
<text x="298.5" y="80.5">2</text>
<text x="300.7" y="78.6">20%</text>
<text x="300.7" y="80.9">CERM-X5R</text>
<text x="300.7" y="79.7">6.3V</text>
<text x="300.7" y="82.2">0402-2</text>
<text x="311.9" y="80.5">2</text>
<text x="314.1" y="79.7">4V</text>
<text x="314.1" y="82.2">0204</text>
<text x="314.1" y="80.9">X6S</text>
<text x="314.1" y="78.6">20%</text>
<text x="325.2" y="80.5">2</text>
<text x="327.4" y="80.9">X6S</text>
<text x="327.4" y="78.6">20%</text>
<text x="327.4" y="82.2">0204</text>
<text x="327.4" y="79.7">4V</text>
<text x="341" y="81.1">2</text>
<text x="343.2" y="79.2">20%</text>
<text x="343.2" y="82.7">0402</text>
<text x="343.2" y="80.3">6.3V</text>
<text x="343.2" y="81.6">CERM-X5R</text>
<text x="69.4" y="88.9">1</text>
<text x="138.5" y="88.9">1</text>
<text x="185.8" y="87.7">1</text>
<text x="70.6" y="95.6">MF</text>
<text x="70.6" y="93.2">5%</text>
<text x="70.6" y="94.3">1/32W</text>
<text x="139.8" y="95.6">MF</text>
<text x="139.8" y="93.2">5%</text>
<text x="139.8" y="94.3">1/32W</text>
<text x="168.8" y="90.1">1</text>
<text x="168.8" y="95.6">2</text>
<text x="171" y="94.9">6.3V</text>
<text x="171" y="93.8">10%</text>
<text x="187" y="95.6">01005</text>
<text x="187" y="93.2">1/32W</text>
<text x="187" y="94.3">MF</text>
<text x="187" y="92">1%</text>
<text x="69.4" y="97.4">2</text>
<text x="70.6" y="96.8">01005</text>
<text x="138.5" y="97.4">2</text>
<text x="139.8" y="96.8">01005</text>
<text x="171" y="96">X5R</text>
<text x="171" y="97.3">01005</text>
<text x="185.8" y="96.2">2</text>
<text x="168.8" y="104.7">1</text>
<text x="185.8" y="104.7">1</text>
<text x="168.8" y="110.2">2</text>
<text x="171" y="109.4">6.3V</text>
<text x="171" y="108.3">10%</text>
<text x="171" y="110.6">X5R</text>
<text x="171" y="111.9">01005</text>
<text x="185.8" y="113.1">2</text>
<text x="187" y="112.6">01005</text>
<text x="187" y="110.2">1/32W</text>
<text x="187" y="111.4">MF</text>
<text x="187" y="108.9">1%</text>
<text x="359.2" y="116.8">1</text>
<text x="359.2" y="125.3">2</text>
<text x="360.3" y="121">5%</text>
<text x="360.3" y="123.5">MF</text>
<text x="360.3" y="122.3">1/32W</text>
<text x="360.3" y="124.7">01005</text>
<text x="323.1" y="165.6">1</text>
<text x="330.8" y="165.6">2</text>
<text x="325" y="169.3">1/32W</text>
<text x="325" y="171.7">01005</text>
<text x="326.4" y="168.1">1%</text>
<text x="326.4" y="170.5">MF</text>
</g>
<g font-size="1.3">
<text x="220.8" y="166.9">SM</text>
<text x="223.3" y="166.2">PP</text>
<text x="220.8" y="171.7">SM</text>
<text x="223.3" y="171.1">PP</text>
<text x="80.3" y="191.1">SM</text>
<text x="83.9" y="190.5">PP</text>
<text x="80.3" y="194.8">SM</text>
<text x="83.9" y="194.2">PP</text>
<text x="83.9" y="197.8">PP</text>
<text x="80.3" y="198.4">SM</text>
</g>
<g font-size="1">
<text x="379.9" y="53.2">12</text>
<text x="376.9" y="71.1">2</text>
<text x="376.9" y="72">18</text>
<text x="378.3" y="71.1">3</text>
<text x="379.1" y="72">20</text>
<text x="379.8" y="71.1">4</text>
<text x="381.3" y="71.1">5</text>
<text x="382.7" y="71.1">6</text>
<text x="384.1" y="71.1">7</text>
<text x="385.6" y="71.1">10</text>
<text x="387.8" y="71.1">11</text>
<text x="390" y="71.1">12</text>
<text x="392.2" y="71.1">13 14</text>
<text x="396.5" y="71.1">17</text>
<text x="36" y="84.7">17</text>
<text x="38.2" y="84.7">14</text>
<text x="40.4" y="84.7">13</text>
<text x="42.6" y="84.7">12 11</text>
<text x="46.9" y="84.7">10</text>
<text x="49.1" y="84.7">7</text>
<text x="50.5" y="84.7">6</text>
<text x="52" y="84.7">5</text>
<text x="53.4" y="84.7">4</text>
<text x="54.2" y="85.5">20</text>
<text x="54.9" y="84.7">3</text>
<text x="56.4" y="84.7">2</text>
<text x="56.4" y="85.5">18</text>
<text x="52.7" y="100.4">6</text>
<text x="149.6" y="100.4">6</text>
<text x="200.5" y="99.3">6</text>
<text x="221.3" y="100.4">6</text>
<text x="314.5" y="101.6">6</text>
<text x="221.3" y="107.7">6</text>
<text x="221.3" y="102.9">6</text>
<text x="221.3" y="105.3">6</text>
<text x="314.5" y="106.5">6</text>
<text x="314.5" y="104.1">6</text>
<text x="221.3" y="110.2">6</text>
<text x="221.3" y="112.6">6</text>
<text x="314.5" y="108.9">6</text>
<text x="221.3" y="117.4">6</text>
<text x="221.3" y="115">6</text>
<text x="320" y="116.2">6</text>
<text x="45.5" y="122.3">6</text>
<text x="45.5" y="124.7">6</text>
<text x="319.3" y="121">6</text>
<text x="45.5" y="127.1">6</text>
<text x="45.5" y="131.9">6</text>
<text x="45.5" y="129.6">6</text>
<text x="45.5" y="134.4">6</text>
<text x="45.5" y="136.8">6</text>
<text x="314.5" y="135.6">6</text>
<text x="314.5" y="133.2">6</text>
<text x="45.5" y="139.2">6</text>
<text x="314.5" y="140.4">6</text>
<text x="314.5" y="138">6</text>
<text x="67.3" y="146.5">6</text>
<text x="67.3" y="149">6</text>
<text x="147.8" y="146.5">6</text>
<text x="147.8" y="149">6</text>
<text x="318.8" y="146.5">6</text>
<text x="45.5" y="153.8">6</text>
<text x="67.3" y="151.3">6</text>
<text x="148.6" y="151.3">6</text>
<text x="169" y="153.8">6</text>
<text x="318.1" y="151.3">6</text>
<text x="45.5" y="156.2">6</text>
<text x="63.7" y="161.1">6</text>
<text x="152.2" y="161.1">6</text>
<text x="169" y="156.2">6</text>
<text x="46.9" y="165.9">17</text>
<text x="49.1" y="165.9">14</text>
<text x="51.3" y="165.9">13 12</text>
<text x="55.6" y="165.9">11</text>
<text x="57.8" y="165.9">10</text>
<text x="60" y="165.9">7</text>
<text x="61.5" y="165.9">6</text>
<text x="62.9" y="165.9">5</text>
<text x="64.3" y="165.9">4</text>
<text x="65.1" y="166.7">20</text>
<text x="65.8" y="165.9">3</text>
<text x="67.3" y="165.9">2</text>
<text x="67.3" y="166.7">18</text>
<text x="145.5" y="165.9">2</text>
<text x="145.5" y="166.7">18</text>
<text x="146.9" y="165.9">3</text>
<text x="147.7" y="166.7">20</text>
<text x="148.3" y="165.9">4</text>
<text x="149.8" y="165.9">5</text>
<text x="151.3" y="165.9">6</text>
<text x="152.7" y="165.9">7</text>
<text x="154.2" y="165.9">10</text>
<text x="156.4" y="165.9">11 12</text>
<text x="160.7" y="165.9">13</text>
<text x="162.9" y="165.9">14</text>
<text x="165.1" y="165.9">17</text>
<text x="314.5" y="162.2">6</text>
<text x="63.7" y="169.5">6</text>
<text x="152.2" y="169.5">6</text>
<text x="124.1" y="190.2">6</text>
<text x="124.1" y="193.7">6</text>
<text x="124.1" y="197.4">6</text>
</g>
</svg>
